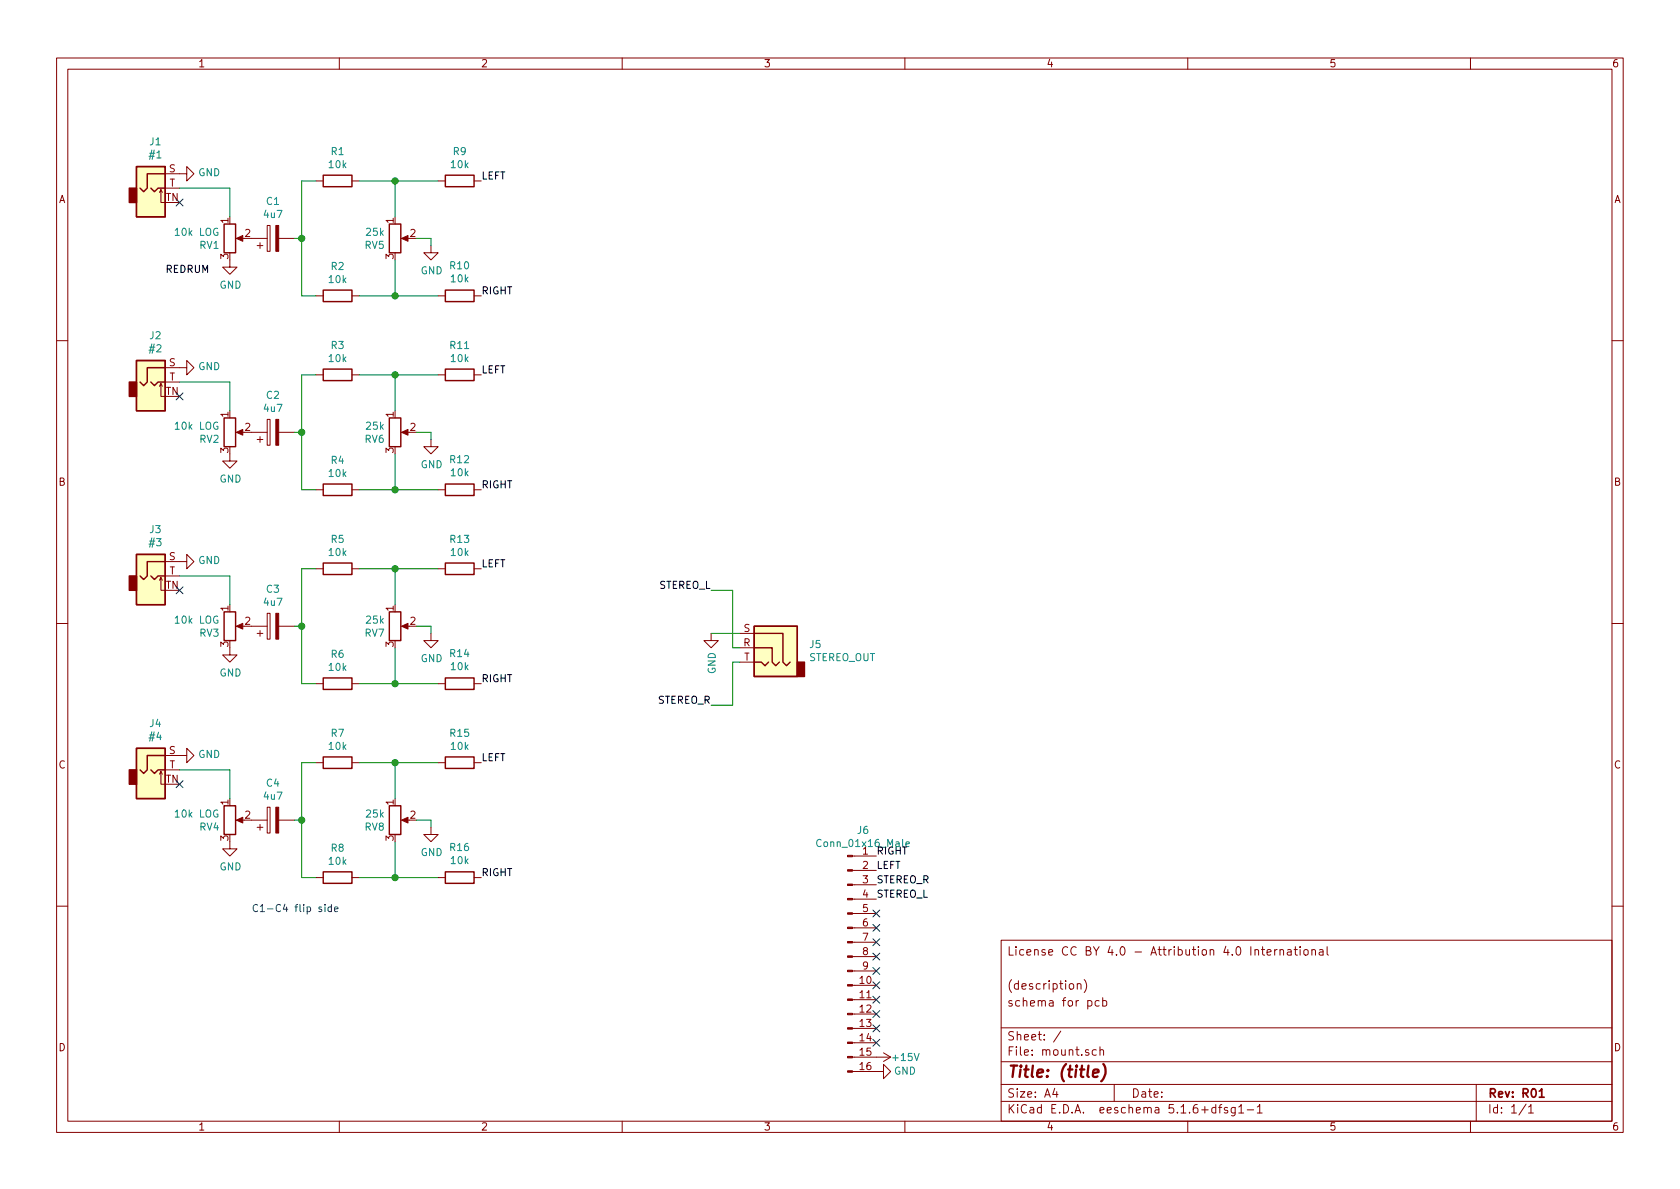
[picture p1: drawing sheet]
<svg xmlns="http://www.w3.org/2000/svg" width="297mm" height="210mm" viewBox="0 0 297 210" stroke-linecap="round" stroke-linejoin="round" font-family="sans-serif">
<g fill="none" stroke="#840000" stroke-width=".18">
<path d="M10 10.3h277v189.9h-277zM12 12.2h273v186.1h-273zM60 10.3v1.9M110 10.3v1.9M160 10.3v1.9M210 10.3v1.9M260 10.3v1.9M28.2 34l.2-.5v2.3h.8M28.4 33.5l.3 .5M29.2 30.7h3.8v-1.2l1.3 1.2-1.3 1.3v-1.3M29.2 33.3h2.5M47.2 39.9h.6v4.5h-.6z"/>
<path d="M55.9 32h1.2M62.2 32h1.3M77.5 32h1.2M83.8 32h1.3M40.6 46v1.2h1.3l-1.3 1.3-1.2-1.3h1.2M42.2 42.2h1M44.4 42.2h2.8M45.5 43.4h1M46 42.9v1M49.3 42.2h2.8M55.9 52.3h1.2M62.2 52.3h1.3"/>
<path d="M71.4 42.2h1M76.2 43.4v1.3h1.3l-1.3 1.3-1.3-1.3h1.3M77.5 52.3h1.2M83.8 52.3h1.3M10 60.2h2M28.2 68.3l.2-.5v2.3h.8M28.4 67.8l.3 .5M29.2 65h3.8v-1.3l1.3 1.3-1.3 1.3v-1.3M29.2 67.6h2.5M42.2 76.4h1M44.4 76.4h2.8M45.5 77.7h1"/>
<path d="M46 77.2v1M47.2 74.2h.6v4.5h-.6zM49.3 76.4h2.8M55.9 66.3h1.2M62.2 66.3h1.3M71.4 76.4h1M76.2 77.7v1.3h1.3l-1.3 1.3-1.3-1.3h1.3M77.5 66.3h1.2M83.8 66.3h1.3M285 60.2h2M29.2 99.3h3.8v-1.3l1.3 1.3-1.3 1.3v-1.3M40.6 80.3v1.2h1.3l-1.3 1.3-1.2-1.3h1.2"/>
<path d="M55.9 86.6h1.2M62.2 86.6h1.3M77.5 86.6h1.2M83.8 86.6h1.3M10 110.3h2M28.2 102.6l.2-.5v2.3h.8M28.4 102.1l.3 .5M29.2 101.8h2.5M40.6 114.5v1.3h1.3l-1.3 1.3-1.2-1.3h1.2M42.2 110.7h1M44.4 110.7h2.8M45.5 112h1"/>
<path d="M46 111.5v1M47.2 108.5h.6v4.5h-.6zM49.3 110.7h2.8M55.9 100.6h1.2M62.2 100.6h1.3M71.4 110.7h1M76.2 112v1.3h1.3l-1.3 1.2-1.3-1.2h1.3M77.5 100.6h1.2M83.8 100.6h1.3M125.7 112v1.3h1.3l-1.3 1.2-1.2-1.2h1.2M130.8 112h2.5M130.8 114.5h2.5"/>
<path d="M130.8 117.1h2.5M285 110.3h2M28.2 136.9l.2-.5v2.3h.8M28.4 136.4l.3 .5M29.2 133.6h3.8v-1.3l1.3 1.3-1.3 1.3v-1.3M29.2 136.1h2.5M55.9 134.9h1.2M55.9 120.9h1.2M62.2 134.9h1.3M62.2 120.9h1.3M77.5 134.9h1.2M77.5 120.9h1.2"/>
<path d="M83.8 134.9h1.3M83.8 120.9h1.3M40.6 148.8v1.3h1.3l-1.3 1.3-1.2-1.3h1.2M42.2 145h1M44.4 145h2.8M45.5 146.3h1M46 145.8v1M47.2 142.7h.6v4.6h-.6zM49.3 145h2.8M55.9 155.2h1.2M62.2 155.2h1.3M71.4 145h1"/>
<path d="M76.2 146.3v1.3h1.3l-1.3 1.2-1.3-1.2h1.3M77.5 155.2h1.2M83.8 155.2h1.3M150.7 159h4.2M150.7 156.5h4.2M150.7 153.9h4.2M150.7 151.4h4.2M10 160.2h2M150.7 179.3h4.2M150.7 176.8h4.2M150.7 174.2h4.2M150.7 171.7h4.2"/>
<path d="M150.7 169.2h4.2M150.7 166.6h4.2M150.7 164.1h4.2M150.7 161.5h4.2M177 166.3h108v32h-108zM190.5 174.1l.1-.1a.37 .37 0 0 1 .5 .1v.8M190.5 173.9v1M191.7 173.2a1.71 1.71 0 0 1 0 2.3M192.3 177l.5-.1 .3 .3-.1 .6-.2 .1-.5-.1M194.3 177l-.4-.1-.3 .3 .1 .6 .2 .1 .4-.1M195 177l.4-.1 .3 .3-.1 .6-.2 .1-.4-.1M195 176.4v1.5"/>
<path d="M223 167.9h.6M223.2 167.4v1.3l.4 .2M224 168.4l.7-.1v-.3l-.5-.1-.2 .2 .1 .7h.6M225.4 167.9v1M225.8 167.9l-.4 .3M226.3 168l.2-.1 .4 .1v.9M226.3 167.9v1M227.7 168h.5l.1 .9M228.3 168.3h-.5l-.2 .2 .2 .4 .5-.1M228.8 167.9h.6M229 167.4v1.3l.4 .2M229.9 167.4v.2"/>
<path d="M229.9 167.9v1M230.6 168l.2-.1 .4 .1v.8l-.2 .1-.4-.1zM232 168l.2-.1 .3 .1 .1 .9M232 167.9v1M233.3 168h.6v.9M233.9 168.3h-.4l-.3 .2 .3 .4 .4-.1M234.6 167.4v1.3l.3 .2M285 160.2h2M60 198.3v1.9M110 198.3v1.9M150.7 189.5h5.5v-1.3l1.3 1.3-1.3 1.2v-1.2M150.7 186.9h6.8"/>
<path d="M150.7 184.4h4.2M150.7 181.9h4.2M156.2 186.2l1.3 .7M157.5 186.9l-1.3 .8M160 198.3v1.9M177 194.8h108M177 191.8h108M177 187.8h108M177 181.8h108M186.5 192.5l-.4 1h1M186.8 193v1M187.6 182.3l-1.3 2"/>
<path d="M193.8 185.7l-.4-.1-.3 .3 .1 .6 .2 .1 .4-.1M194.5 185.7l.2-.1 .3 .1 .1 .9M194.5 185.1v1.5M197 191.8v3M210 198.3v1.9M215 195.9l-.5-.1-.3 .3 .1 .6 .2 .1 .5-.1M215 195.3v1.5M215.5 195.8h.5M216 195.3l-.3 .2v1.3M217 195.9l-.3-.1-.2 .2v.3l.5 .1v.3h-.5M218.4 195.8v1.2l-.3 .3h-.3M218.4 195.9l-.4-.1-.3 .3 .1 .6h.6"/>
<path d="M219 195.8l.5-.5v1.5M219 196.8h.9M220.5 196.3h1.2M222.3 195.8l.4-.5v1.5M222.3 196.8h.9M260 198.3v1.9M261 191.8v6.5M269.8 195.2l-1.2 2M270.3 195.8l.4-.5v1.5M270.3 196.8h.8"/>
</g>
<path d="M272.2 193l.4-.5v1.5M272.2 194h.8" fill="none" stroke="#840000" stroke-width=".3"/>
<path d="M193.3 189.8l.9-.2v-.4l-.6-.1-.3 .3v.9l.2 .1 .6-.1M195.1 188.2a2.31 2.31 0 0 1-.4 3" fill="none" stroke="#840000" stroke-width=".41"/>
<g fill="none" stroke="#840000" stroke-width=".25">
<path d="M24.1 29.5h5.1v8.8h-5.1zM26.7 33.3l.6 .6 .6-.6h1.3M29.2 30.7h-3.2v2.6l-.6 .6-.6-.6M39.6 39.6h2.1v5.1h-2.1zM57.1 31h5.1v2h-5.1zM68.8 39.6h2.1v5.1h-2.1zM78.7 31h5.1v2h-5.1zM57.1 51.3h5.1v2h-5.1zM78.7 51.3h5.1v2h-5.1zM24.1 63.7h5.1v8.9h-5.1zM26.7 67.6l.6 .6 .6-.6h1.3M29.2 65h-3.2v2.6l-.6 .6-.6-.6"/>
<path d="M39.6 73.9h2.1v5.1h-2.1zM57.1 65.3h5.1v2h-5.1zM68.8 73.9h2.1v5.1h-2.1zM78.7 65.3h5.1v2h-5.1zM24.1 98h5.1v8.9h-5.1zM29.2 99.3h-3.2v2.5l-.6 .7-.6-.7M57.1 85.6h5.1v2h-5.1zM57.1 99.6h5.1v2h-5.1zM78.7 85.6h5.1v2h-5.1zM78.7 99.6h5.1v2h-5.1zM26.7 101.8l.6 .7 .6-.7h1.3M39.6 108.2h2.1v5.1h-2.1z"/>
<path d="M57.1 119.9h5.1v2h-5.1zM68.8 108.2h2.1v5.1h-2.1zM78.7 119.9h5.1v2h-5.1zM133.3 110.7h7.7v8.9h-7.7zM133.3 117.1h1.3l.7 .6 .6-.6M133.3 114.5h3.2v2.6l.7 .6 .6-.6M133.3 112h5.1v5.1l.7 .6 .6-.6M24.1 132.3h5.1v8.9h-5.1zM26.7 136.1l.6 .7 .6-.7h1.3M29.2 133.6h-3.2v2.5l-.6 .7-.6-.7M57.1 133.9h5.1v2h-5.1zM78.7 133.9h5.1v2h-5.1z"/>
<path d="M39.6 142.5h2.1v5.1h-2.1zM57.1 154.2h5.1v2h-5.1zM68.8 142.5h2.1v5.1h-2.1zM78.7 154.2h5.1v2h-5.1z"/>
</g>
<g fill="#ffffc2" stroke="#ffffc2" stroke-width=".18">
<path d="M24.1 98h5.1v8.9h-5.1z"/>
<path d="M24.1 63.7h5.1v8.9h-5.1z"/>
<path d="M24.1 132.3h5.1v8.9h-5.1z"/>
<path d="M133.3 110.7h7.7v8.9h-7.7z"/>
<path d="M24.1 29.5h5.1v8.8h-5.1z"/>
</g>
<g fill="#840000" stroke="#840000" stroke-width=".25">
<path d="M22.9 101.8h1.2v2.6h-1.2z"/>
<path d="M22.9 67.6h1.2v2.5h-1.2z"/>
<path d="M22.9 136.1h1.2v2.6h-1.2z"/>
<path d="M141 117.1h1.2v2.5h-1.2z"/>
<path d="M22.9 33.3h1.2v2.5h-1.2z"/>
</g>
<g fill="#840000" stroke="#840000" stroke-width=".18">
<path d="M48.8 108.5h.5v4.5h-.5z"/>
<path d="M41.8 110.7l1.1-.5v1z"/>
<path d="M71 76.4l1.1-.5v1.1z"/>
<path d="M48.8 74.2h.5v4.5h-.5z"/>
<path d="M41.8 76.4l1.1-.5v1.1z"/>
<path d="M149.9 189.4h.8v.2h-.8z"/>
<path d="M149.9 186.8h.8v.3h-.8z"/>
<path d="M149.9 184.3h.8v.2h-.8z"/>
<path d="M149.9 181.7h.8v.3h-.8z"/>
<path d="M149.9 179.2h.8v.2h-.8z"/>
<path d="M149.9 176.7h.8v.2h-.8z"/>
<path d="M149.9 174.1h.8v.3h-.8z"/>
<path d="M149.9 171.6h.8v.2h-.8z"/>
<path d="M149.9 169h.8v.3h-.8z"/>
<path d="M149.9 166.5h.8v.2h-.8z"/>
<path d="M149.9 164h.8v.2h-.8z"/>
<path d="M149.9 161.4h.8v.3h-.8z"/>
<path d="M149.9 158.9h.8v.2h-.8z"/>
<path d="M149.9 156.3h.8v.3h-.8z"/>
<path d="M149.9 153.8h.8v.2h-.8z"/>
<path d="M149.9 151.3h.8v.2h-.8z"/>
<path d="M71 145l1.1-.5v1z"/>
<path d="M48.8 142.7h.5v4.6h-.5z"/>
<path d="M41.8 145l1.1-.5v1z"/>
<path d="M71 110.7l1.1-.5v1z"/>
<path d="M48.8 39.9h.5v4.5h-.5z"/>
<path d="M41.8 42.2l1.1-.5v1z"/>
<path d="M71 42.2l1.1-.5v1z"/>
</g>
<path d="M160.2 149.3l.6-.1-.1-.3h-.3l-.2 .1v.7h.5" fill="none" stroke="#008484" stroke-width=".18"/>
<g fill="none" stroke="#008400" stroke-width=".18">
<path d="M31.7 33.3h8.9v5M55.9 32h-2.6v20.3h2.6M63.5 32h14M69.8 32v6.3M52.1 42.2h1.2M63.5 52.3h14M69.8 46v6.3M73.7 42.2h2.5v1.2M31.7 67.6h8.9v5M52.1 76.4h1.2M55.9 66.3h-2.6v20.3h2.6M63.5 66.3h14"/>
<path d="M69.8 66.3v6.3M73.7 76.4h2.5v1.3M63.5 86.6h14M69.8 80.3v6.3M31.7 101.8h8.9v5.1M52.1 110.7h1.2M55.9 100.6h-2.6v20.3h2.6M63.5 100.6h14M69.8 100.6v6.3M69.8 114.5v6.4M73.7 110.7h2.5v1.3M125.7 104.4h3.8v10.1h1.3"/>
<path d="M125.7 112h5.1M130.8 117.1h-1.3v7.6h-3.8M31.7 136.1h8.9v5.1M55.9 134.9h-2.6v20.3h2.6M63.5 120.9h14M63.5 134.9h14M69.8 134.9v6.3M52.1 145h1.2M63.5 155.2h14M69.8 148.8v6.4M73.7 145h2.5v1.3"/>
</g>
<path d="M57.5 159.9v.2M58.6 159.9v1.3M56.8 160.4h-.3l-.1 .1v.2l.4 .2v.3h-.4M57.5 160.4v.8M58.6 160.4h-.4l-.2 .2 .1 .6h.5M59.2 160.8l.6-.1-.1-.3h-.4l-.1 .1v.7h.5" fill="none" stroke="#0000c2" stroke-width=".18"/>
<g fill="#008400" stroke="#008400" stroke-width=".25">
<circle cx="69.9" cy="155.2" r=".51"/>
<circle cx="69.9" cy="52.3" r=".51"/>
<circle cx="69.9" cy="32" r=".51"/>
<circle cx="53.3" cy="42.2" r=".51"/>
<circle cx="53.3" cy="145" r=".51"/>
<circle cx="69.9" cy="100.6" r=".51"/>
<circle cx="69.9" cy="134.9" r=".51"/>
<circle cx="69.9" cy="120.9" r=".51"/>
<circle cx="53.3" cy="76.4" r=".51"/>
<circle cx="53.3" cy="110.7" r=".51"/>
<circle cx="69.9" cy="86.6" r=".51"/>
<circle cx="69.9" cy="66.3" r=".51"/>
</g>
<g fill="none" stroke="#000084" stroke-width=".18">
<path d="M31.1 35.2l1.3 1.2M32.4 35.2l-1.3 1.2M31.1 69.5l1.3 1.2M32.4 69.5l-1.3 1.2M31.1 103.8l1.3 1.2M32.4 103.8l-1.3 1.2M31.1 138.1l1.3 1.2M32.4 138.1l-1.3 1.2M154.3 171.1l1.2 1.2M154.3 176.2l1.2 1.2M154.3 173.6l1.2 1.2M154.3 160.9l1.2 1.2"/>
<path d="M154.3 166l1.2 1.2M154.3 163.5l1.2 1.2M154.3 168.5l1.2 1.3M154.3 178.7l1.2 1.2M155.5 171.1l-1.2 1.2M155.5 176.2l-1.2 1.2M155.5 173.6l-1.2 1.2M155.5 160.9l-1.2 1.2M155.5 166l-1.2 1.2M155.5 163.5l-1.2 1.2M155.5 168.5l-1.2 1.3M155.5 178.7l-1.2 1.2"/>
<path d="M154.3 181.2l1.2 1.3M154.3 183.8l1.2 1.2M155.5 181.2l-1.2 1.3M155.5 183.8l-1.2 1.2"/>
</g>
<text font-size="2.8" fill="#840000" x="178" y="190.5">Title: (title)</text>
<g font-size="2.1" fill="#840000">
<text x="178" y="169">License CC BY 4.0 - Attribution 4.0 International</text>
<text x="178" y="178">schema for pcb</text>
<text x="178" y="175">(description)</text>
<text x="178" y="184">Sheet: /</text>
<text x="178" y="186.7">File: mount.sch</text>
<text x="178" y="196.9">KiCad E.D.A. eeschema 5.1.6+dfsg1-1</text>
<text x="178" y="194.1">Size: A4</text>
<text x="200" y="194.1">Date:</text>
<text x="263" y="194.1">Rev: R01</text>
<text x="263" y="196.9">Id: 1/1</text>
</g>
<g font-size="1.8" fill="#840000">
<text x="35" y="11.9">1</text>
<text x="85" y="11.9">2</text>
<text x="135" y="11.9">3</text>
<text x="185" y="11.9">4</text>
<text x="235" y="11.9">5</text>
<text x="285" y="11.9">6</text>
<text x="10.4" y="35.9">A</text>
<text x="29.3" y="35.6">TN</text>
<text x="29.9" y="30.5">S</text>
<text x="29.9" y="33">T</text>
<text x="285.4" y="35.9">A</text>
<text x="40.4" y="39.5" transform="rotate(-90 40.4 39.5)">1</text>
<text x="43.3" y="41.9">2</text>
<text x="69.6" y="39.5" transform="rotate(-90 69.6 39.5)">1</text>
<text x="72.5" y="41.9">2</text>
<text x="40.4" y="45.8" transform="rotate(-90 40.4 45.8)">3</text>
<text x="69.6" y="45.8" transform="rotate(-90 69.6 45.8)">3</text>
<text x="29.9" y="64.8">S</text>
<text x="29.3" y="69.8">TN</text>
<text x="29.9" y="67.3">T</text>
<text x="40.4" y="73.8" transform="rotate(-90 40.4 73.8)">1</text>
<text x="43.3" y="76.2">2</text>
<text x="69.6" y="73.8" transform="rotate(-90 69.6 73.8)">1</text>
<text x="72.5" y="76.2">2</text>
<text x="40.4" y="80.1" transform="rotate(-90 40.4 80.1)">3</text>
<text x="69.6" y="80.1" transform="rotate(-90 69.6 80.1)">3</text>
<text x="10.4" y="85.9">B</text>
<text x="285.4" y="85.9">B</text>
<text x="29.9" y="99.1">S</text>
<text x="29.9" y="101.6">T</text>
<text x="29.3" y="104.1">TN</text>
<text x="40.4" y="108" transform="rotate(-90 40.4 108)">1</text>
<text x="43.3" y="110.5">2</text>
<text x="69.6" y="108" transform="rotate(-90 69.6 108)">1</text>
<text x="72.5" y="110.5">2</text>
<text x="131.5" y="111.8">S</text>
<text x="40.4" y="114.4" transform="rotate(-90 40.4 114.4)">3</text>
<text x="69.6" y="114.4" transform="rotate(-90 69.6 114.4)">3</text>
<text x="131.4" y="114.3">R</text>
<text x="131.5" y="116.8">T</text>
<text x="10.4" y="135.9">C</text>
<text x="29.9" y="133.3">S</text>
<text x="29.9" y="135.9">T</text>
<text x="285.4" y="135.9">C</text>
<text x="29.3" y="138.4">TN</text>
<text x="40.4" y="142.3" transform="rotate(-90 40.4 142.3)">1</text>
<text x="69.6" y="142.3" transform="rotate(-90 69.6 142.3)">1</text>
<text x="40.4" y="148.7" transform="rotate(-90 40.4 148.7)">3</text>
<text x="43.3" y="144.8">2</text>
<text x="69.6" y="148.7" transform="rotate(-90 69.6 148.7)">3</text>
<text x="72.5" y="144.8">2</text>
<text x="152.6" y="151.1">1</text>
<text x="152.6" y="153.7">2</text>
<text x="152.6" y="156.2">3</text>
<text x="152.6" y="158.7">4</text>
<text x="152.6" y="161.3">5</text>
<text x="152.6" y="163.8">6</text>
<text x="152.6" y="166.4">7</text>
<text x="152.1" y="174">10</text>
<text x="152.6" y="168.9">8</text>
<text x="152.6" y="171.4">9</text>
<text x="152.1" y="176.5">11</text>
<text x="152.1" y="179.1">12</text>
<text x="10.4" y="185.9">D</text>
<text x="152.1" y="181.6">13</text>
<text x="152.1" y="184.1">14</text>
<text x="285.4" y="185.9">D</text>
<text x="152.1" y="186.7">15</text>
<text x="152.1" y="189.2">16</text>
<text x="35" y="199.9">1</text>
<text x="85" y="199.9">2</text>
<text x="135" y="199.9">3</text>
<text x="185" y="199.9">4</text>
<text x="235" y="199.9">5</text>
<text x="285" y="199.9">6</text>
</g>
<g font-size="1.8" fill="#008484">
<text x="26.5" y="25.7">J1</text>
<text x="26.5" y="28">#1</text>
<text x="58.2" y="29.7">10k</text>
<text x="58.6" y="27.4">R1</text>
<text x="79.8" y="29.7">10k</text>
<text x="80.2" y="27.4">R9</text>
<text x="35.1" y="31.2">GND</text>
<text x="31.1" y="41.7">10k LOG</text>
<text x="46.7" y="38.6">4u7</text>
<text x="47.1" y="36.2">C1</text>
<text x="64.8" y="41.7">25k</text>
<text x="35.3" y="44">RV1</text>
<text x="58.6" y="47.7">R2</text>
<text x="64.5" y="44">RV5</text>
<text x="79.6" y="47.6">R10</text>
<text x="38.8" y="51">GND</text>
<text x="58.2" y="50.1">10k</text>
<text x="74.4" y="48.5">GND</text>
<text x="79.8" y="49.9">10k</text>
<text x="26.5" y="60">J2</text>
<text x="26.5" y="62.3">#2</text>
<text x="35.1" y="65.5">GND</text>
<text x="58.2" y="64">10k</text>
<text x="58.6" y="61.7">R3</text>
<text x="79.7" y="61.7">R11</text>
<text x="79.8" y="64">10k</text>
<text x="47.1" y="70.5">C2</text>
<text x="31.1" y="76">10k LOG</text>
<text x="46.7" y="72.8">4u7</text>
<text x="64.8" y="76">25k</text>
<text x="35.3" y="78.3">RV2</text>
<text x="58.6" y="82">R4</text>
<text x="64.5" y="78.3">RV6</text>
<text x="74.4" y="82.8">GND</text>
<text x="79.6" y="81.9">R12</text>
<text x="38.8" y="85.3">GND</text>
<text x="58.2" y="84.3">10k</text>
<text x="79.8" y="84.2">10k</text>
<text x="26.5" y="94.3">J3</text>
<text x="26.5" y="96.6">#3</text>
<text x="35.1" y="99.7">GND</text>
<text x="58.2" y="98.3">10k</text>
<text x="58.6" y="96">R5</text>
<text x="79.7" y="96">R13</text>
<text x="79.8" y="98.3">10k</text>
<text x="46.7" y="107.1">4u7</text>
<text x="47.1" y="104.8">C3</text>
<text x="31.1" y="110.3">10k LOG</text>
<text x="35.3" y="112.6">RV3</text>
<text x="64.5" y="112.6">RV7</text>
<text x="64.8" y="110.3">25k</text>
<text x="38.8" y="119.6">GND</text>
<text x="58.2" y="118.6">10k</text>
<text x="58.6" y="116.3">R6</text>
<text x="74.4" y="117.1">GND</text>
<text x="79.6" y="116.2">R14</text>
<text x="79.8" y="118.5">10k</text>
<text x="126.5" y="119.2" transform="rotate(-90 126.5 119.2)">GND</text>
<text x="142.9" y="116.9">STEREO_OUT</text>
<text x="143.2" y="114.6">J5</text>
<text x="26.5" y="128.6">J4</text>
<text x="26.5" y="130.9">#4</text>
<text x="58.6" y="130.3">R7</text>
<text x="79.7" y="130.3">R15</text>
<text x="35.1" y="134">GND</text>
<text x="58.2" y="132.6">10k</text>
<text x="79.8" y="132.6">10k</text>
<text x="46.7" y="141.4">4u7</text>
<text x="47.1" y="139.1">C4</text>
<text x="31.1" y="144.6">10k LOG</text>
<text x="35.3" y="146.9">RV4</text>
<text x="64.5" y="146.9">RV8</text>
<text x="64.8" y="144.6">25k</text>
<text x="144.9" y="149.8">Conn_01x16_Male</text>
<text x="151.6" y="147.5">J6</text>
<text x="38.8" y="153.9">GND</text>
<text x="58.2" y="152.9">10k</text>
<text x="58.6" y="150.6">R8</text>
<text x="74.4" y="151.4">GND</text>
<text x="79.6" y="150.5">R16</text>
<text x="79.8" y="152.8">10k</text>
<text x="158" y="187.6">+15V</text>
<text x="158.1" y="190">GND</text>
</g>
<g font-size="1.8">
<text x="85.1" y="31.7">LEFT</text>
<text x="29.2" y="48.3">REDRUM</text>
<text x="85.1" y="52.1">RIGHT</text>
<text x="85.1" y="66">LEFT</text>
<text x="85.1" y="86.4">RIGHT</text>
<text x="85.1" y="100.3">LEFT</text>
<text x="116.4" y="104.1">STEREO_L</text>
<text x="85.1" y="120.6">RIGHT</text>
<text x="116.2" y="124.5">STEREO_R</text>
<text x="85.1" y="134.6">LEFT</text>
<text x="85.1" y="154.9">RIGHT</text>
<text x="154.9" y="151.1">RIGHT</text>
<text x="154.9" y="153.7">LEFT</text>
<text x="154.9" y="156.2">STEREO_R</text>
<text x="154.9" y="158.7">STEREO_L</text>
</g>
<text font-size="1.8" fill="#0000c2" x="44.4" y="161.3">C1-C4 flip side</text>
</svg>
